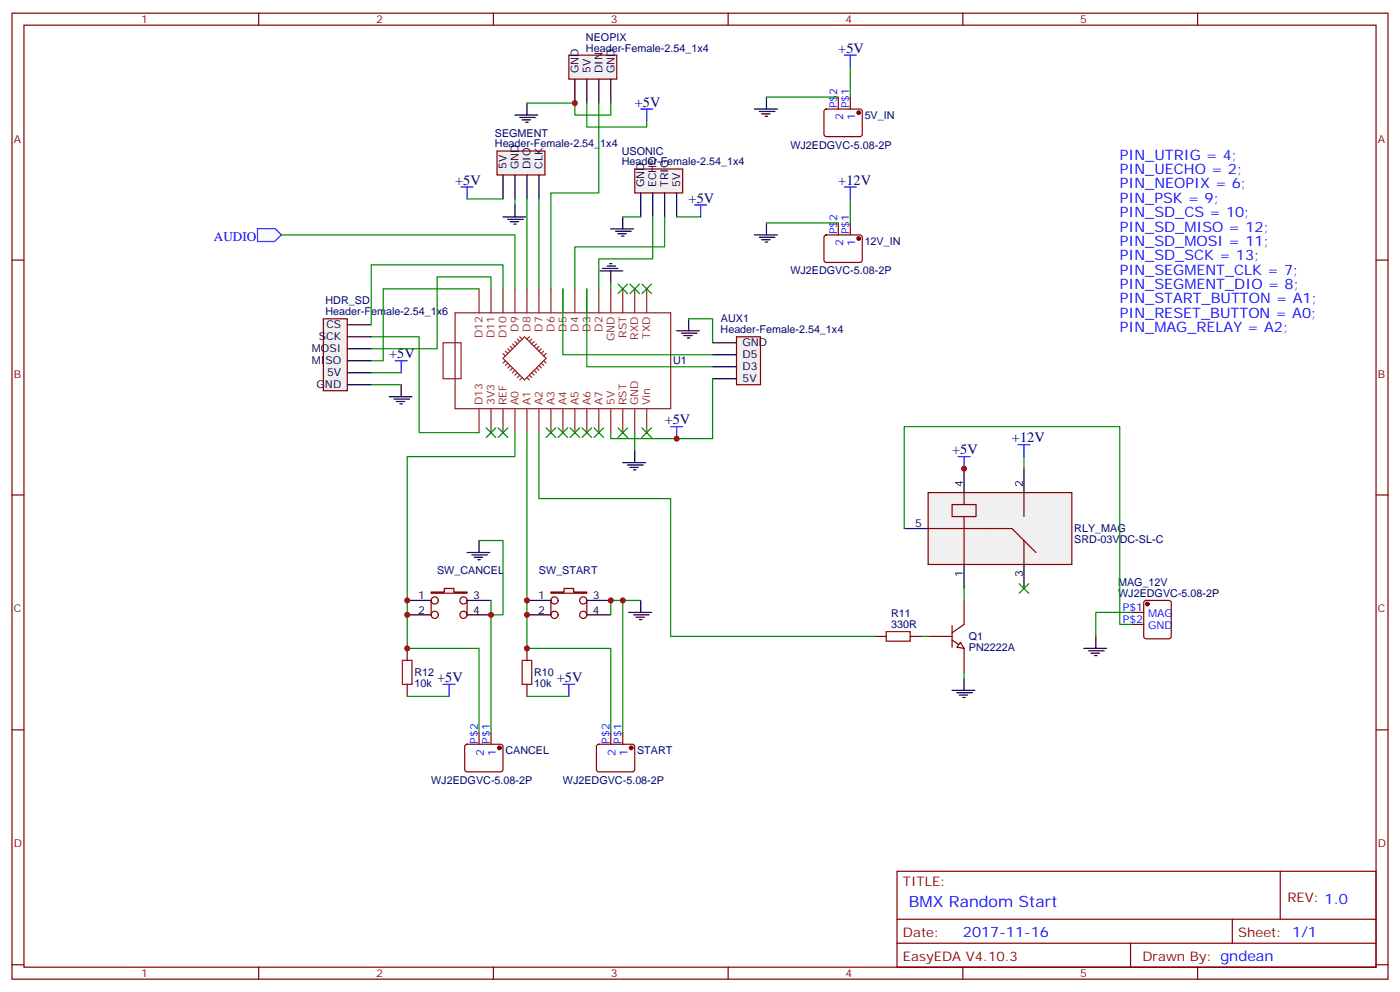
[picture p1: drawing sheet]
<svg xmlns="http://www.w3.org/2000/svg" width="412mm" height="292mm" viewBox="0 0 412 292" stroke-linecap="round" stroke-linejoin="round" font-family="sans-serif">
<g fill="none" stroke="#870000" stroke-width=".35">
<path d="M3.5 3.9h405.4v284.3h-405.4zM7.1 7.4h398.2v277.3h-398.2zM76.2 3.9v3.5M145.3 3.9v3.5M214.5 3.9v3.5M283.6 3.9v3.5M352.8 3.9v3.5M3.5 76.6h3.6M405.3 76.6h3.6M3.5 145.7h3.6M405.3 145.7h3.6M162.3 176.7v4.3"/>
<path d="M172.9 176.7v4.3M3.5 214.8h3.6M405.3 214.8h3.6M264.2 256.5h141.1v28.2h-141.1zM377.1 256.5v14.1M264.2 270.6h141.1M264.2 277.6h141.1M333 277.6v7.1M363 270.6v7M3.5 284h3.6M76.2 284.7v3.5M145.3 284.7v3.5"/>
<path d="M214.5 284.7v3.5M283.6 284.7v3.5M352.8 284.7v3.5M405.3 284h3.6"/>
</g>
<g fill="none" stroke="#8c2424" stroke-width=".35">
<path d="M134.1 92.1h63.5v28.2h-63.5zM141.1 85v7.1M144.6 85v7.1M148.2 85v7.1M151.7 85v7.1M152.4 99.8l.7 .7M153.1 99.1l.7 .7M154.5 99.1l6.4 6.4-6.4 6.3-6.3-6.3zM155.2 85v7.1M155.9 99.1l-.7 .7M156.6 99.8l-.7 .7M158.7 85v7.1"/>
<path d="M162.3 85v7.1M165.8 85v7.1M169.3 85v7.1M172.9 85v7.1M176.4 85v7.1M179.9 85v7.1M183.4 85v7.1M187 85v7.1M190.5 85v7.1M130.5 100.9h5.3v10.6h-5.3zM148.2 104.1l.7 .7M148.9 106.2l-.7 .7"/>
<path d="M148.9 103.4l.7 .7M149.6 106.9l-.7 .7M149.6 102.7l.7 .7M150.3 107.6l-.7 .7M150.3 102l.7 .7M151 108.3l-.7 .7M151 101.2l.7 .8M151.7 109l-.7 .7M151.7 100.5l.7 .7M152.4 109.7l-.7 .7M153.1 110.4l-.7 .7M153.8 111.1l-.7 .7"/>
<path d="M155.2 111.1l.7 .7M155.9 110.4l.7 .7M156.6 109.7l.7 .7M157.3 100.5l-.7 .7M157.3 109l.7 .7M158 101.2l-.7 .8M158 108.3l.7 .7M158.7 102l-.7 .7M158.7 107.6l.8 .7M159.5 102.7l-.8 .7M159.5 106.9l.7 .7M160.2 103.4l-.7 .7"/>
<path d="M160.2 106.2l.7 .7M160.9 104.1l-.7 .7M141.1 120.3v7.1M144.6 120.3v7.1M148.2 120.3v7.1M151.7 120.3v7.1M155.2 120.3v7.1M158.7 120.3v7.1M162.3 120.3v7.1M165.8 120.3v7.1M169.3 120.3v7.1M172.9 120.3v7.1"/>
<path d="M176.4 120.3v7.1M179.9 120.3v7.1M183.4 120.3v7.1M187 120.3v7.1M190.5 120.3v7.1"/>
</g>
<path d="M162.3 174.3h3.9v-1.1h2.8v1.1h3.9v.3h-10.6z" fill="#f0f0f0" stroke="#870000" stroke-width=".35"/>
<g fill="none" stroke="#870000" stroke-width=".35">
<path d="M127 176.7v4.3M137.6 176.7v4.3"/>
<circle cx="163.3" cy="176.7" r="1.06"/>
<circle cx="171.8" cy="176.7" r="1.06"/>
<circle cx="163.3" cy="181" r="1.06"/>
<circle cx="171.8" cy="181" r="1.06"/>
</g>
<path d="M155.2 176.7h7.1M172.9 176.7h7M155.2 181h7.1M172.9 181h7" fill="none" stroke="#000" stroke-width=".35"/>
<path d="M127 174.3h3.9v-1.1h2.8v1.1h3.9v.3h-10.6z" fill="#f0f0f0" stroke="#870000" stroke-width=".35"/>
<g fill="none" stroke="#870000" stroke-width=".35">
<path d="M155.2 190.9v3.5M137.1 219.3l.5-.2h9.9l.5 .2 .2 .5-.1 7-.6 .4-10.2-.1-.4-.6v-6.7zM141.1 215.5v3.6M144.6 215.5v3.6M155.2 201.4v3.6M175.9 219.3l.5-.2h9.9l.5 .2 .2 .5-.1 7-.6 .4-10.2-.1-.4-.6v-6.7zM179.9 215.5v3.6M183.4 215.5v3.6"/>
<circle cx="128.1" cy="176.7" r="1.06"/>
<circle cx="136.5" cy="176.7" r="1.06"/>
<circle cx="128.1" cy="181" r="1.06"/>
<circle cx="136.5" cy="181" r="1.06"/>
</g>
<path d="M119.9 176.7h7.1M137.6 176.7h7M119.9 181h7.1M137.6 181h7" fill="none" stroke="#000" stroke-width=".35"/>
<g fill="#870000" stroke="#870000" stroke-width=".35">
<circle cx="185.9" cy="220.1" r=".53"/>
<circle cx="147.1" cy="220.1" r=".53"/>
</g>
<path d="M153.8 194.4h2.8v7h-2.8z" fill="none" stroke="#a10000" stroke-width=".35"/>
<path d="M273.4 145h42.3v21.2h-42.3z" fill="#f0f0f0" stroke="#870000" stroke-width=".35"/>
<path d="M273.4 155.6h24.7l3.5 3.5M284 145v3.5h-3.5v3.5h7v-3.5h-3.5M284 152v14.2M301.6 145v7M301.6 159.1v7.1M301.6 159.1l3.6 3.5M280.5 188.4l3.5 2.5M280.5 184.1v6.4M284 183.8l-3.5 2.5" fill="none" stroke="#870000" stroke-width=".35"/>
<path d="M284 137.9v7.1M301.6 137.9v7.1M266.3 155.6h7.1M284 166.2v7M301.6 166.2v7" fill="none" stroke="#000" stroke-width=".35"/>
<path d="M282.9 189.1l1.1 1.8-2.1-.4z" fill="#fff" stroke="#870000" stroke-width=".35"/>
<g fill="none" stroke="#870000" stroke-width=".35">
<path d="M242.9 32.3l.5-.2h9.9l.5 .2 .2 .5-.1 7-.6 .4h-10.2l-.4-.7v-6.7zM246.9 28.6v3.5M250.5 28.6v3.5M242.9 69.4l.5-.3h9.9l.5 .3 .2 .4-.1 7-.6 .5-10.2-.1-.4-.6v-6.8zM246.9 65.6v3.5M250.5 65.6v3.5M284 176.7v7.1M337.1 176.9l.5-.2h6.7l.5 .2 .2 .5v9.9l-.2 .5-.5 .2h-6.7l-.5-.2-.2-.5v-9.9zM257.5 187.3h3.6M268.1 187.3h3.5M273.4 187.3h7.1M284 190.9v7"/>
<path d="M333.4 180.3h3.5M333.4 183.8h3.5"/>
</g>
<path d="M261.1 185.9h7v2.8h-7z" fill="none" stroke="#a10000" stroke-width=".35"/>
<g fill="#870000" stroke="#870000" stroke-width=".35">
<circle cx="338" cy="177.8" r=".53"/>
<circle cx="252.9" cy="33.2" r=".53"/>
<circle cx="252.9" cy="70.2" r=".53"/>
</g>
<path d="M167.6 16.2h14.1v7.1h-14.1z" fill="#f0f0f0" stroke="#870000" stroke-width=".35"/>
<path d="M169.3 23.3v7M172.9 23.3v7M176.4 23.3v7M179.9 23.3v7" fill="none" stroke="#000" stroke-width=".35"/>
<path d="M146.4 44.4h14.1v7.1h-14.1z" fill="#f0f0f0" stroke="#870000" stroke-width=".35"/>
<path d="M148.2 51.5v7.1M151.7 51.5v7.1M155.2 51.5v7.1M158.7 51.5v7.1" fill="none" stroke="#000" stroke-width=".35"/>
<path d="M187 49.7h14.1v7.1h-14.1z" fill="#f0f0f0" stroke="#870000" stroke-width=".35"/>
<path d="M188.7 56.8v7.1M192.3 56.8v7.1M195.8 56.8v7.1M199.3 56.8v7.1" fill="none" stroke="#000" stroke-width=".35"/>
<path d="M95.2 93.8h7.1v21.2h-7.1z" fill="#f0f0f0" stroke="#870000" stroke-width=".35"/>
<path d="M102.3 99.1h7.1M102.3 95.6h7.1M102.3 113.2h7.1M102.3 109.7h7.1M102.3 106.2h7.1M102.3 102.7h7.1" fill="none" stroke="#000" stroke-width=".35"/>
<path d="M118.5 194.4h2.9v7h-2.9z" fill="none" stroke="#a10000" stroke-width=".35"/>
<path d="M119.9 190.9v3.5M119.9 201.4v3.6" fill="none" stroke="#870000" stroke-width=".35"/>
<path d="M217 99.1h7v14.1h-7z" fill="#f0f0f0" stroke="#870000" stroke-width=".35"/>
<path d="M209.9 100.9h7.1M209.9 104.4h7.1M209.9 107.9h7.1M209.9 111.5h7.1" fill="none" stroke="#000" stroke-width=".35"/>
<path d="M75.8 67.3h5.3l1.8 1.8-2 2h-5.1z" fill="#fff7f7" stroke="#420aff" stroke-width=".35"/>
<g fill="none" stroke="#000" stroke-width=".35">
<path d="M151.7 33.9h6.7M153.1 34.6h4.6M153.8 35.3h2.5M154.9 36h.7M155.2 30.3v3.6M222.2 32.1h6.8M223.7 32.8h4.5M224.4 33.5h2.4M225.4 34.2h.7M225.8 28.6v3.5M148.2 63.9h6.7M149.6 64.6h4.6"/>
<path d="M150.3 65.3h2.5M151.3 66h.7M151.7 60.3v3.6M176.7 79.7h6.7M177.4 79h4.6M178.9 78.3h2.4M179.6 77.6h.7M179.9 79.7v3.6M179.9 67.4h6.7M181.3 68.1h4.6M182 68.8h2.5M183.1 69.5h.7"/>
<path d="M183.4 63.9v3.5M222.2 69.1h6.8M223.7 69.8h4.5M224.4 70.6h2.4M225.4 71.3h.7M225.8 65.6v3.5M199.3 97.4h6.7M200.7 98.1h4.6M201.4 98.8h2.5M202.5 99.5h.7M202.8 93.8v3.6M114.7 116.8h6.7"/>
<path d="M116.1 117.5h4.5M116.8 118.2h2.4M117.8 118.9h.7M118.2 113.2v3.6M183.4 136.2h6.7M184.9 136.9h4.5M185.6 137.6h2.4M186.6 138.3h.7M187 132.6v3.6M141.1 159.1v3.5M137.6 162.6h6.7M139 163.3h4.6"/>
<path d="M139.7 164h2.5M140.8 164.7h.7M188.7 176.7v3.6M185.2 180.3h6.7M186.6 181h4.6M187.3 181.7h2.5M188.4 182.4h.7M284 199.7v3.5M319.3 190.9h6.7M320.7 191.6h4.6M321.4 192.3h2.4M322.4 193h.7"/>
<path d="M322.8 187.3v3.6M280.5 203.2h6.7M281.9 203.9h4.6M282.6 204.6h2.4M283.6 205.3h.7"/>
</g>
<g fill="none" stroke="#00f" stroke-width=".35">
<path d="M248.7 16.2h3.5M250.5 16.2v3.6M188.7 32.1h3.6M190.5 32.1v3.5M135.8 55h3.5M137.6 55v3.6M248.7 55h3.5M250.5 55v3.6M204.6 60.3h3.5M206.4 60.3v3.6M116.4 106.2h3.5M118.2 106.2v3.5"/>
<path d="M197.6 125.6h3.5M199.3 125.6v3.5M282.2 134.4h3.6M284 134.4v3.5M299.9 130.9h3.5M301.6 130.9v3.5M130.5 201.4h3.6M132.3 201.4v3.6M165.8 201.4h3.5M167.6 201.4v3.6"/>
</g>
<g fill="none" stroke="#008700" stroke-width=".35">
<path d="M250.5 19.8v8.8M155.2 30.3h14.1v3.6h10.6v-3.6M172.9 30.3v7.1h17.6v-1.8M176.4 30.3v26.5h-14.1v28.2M225.8 28.6h21.1M137.6 58.6h10.6M151.7 58.6v1.7M155.2 58.6v26.4M158.7 58.6v26.4M250.5 58.6v7M82.9 69.1h68.8v15.9M183.4 63.9h5.3"/>
<path d="M192.3 63.9v12.3h-15.9v8.8M195.8 63.9v8.8h-26.5v12.3M199.3 63.9h7.1M225.8 65.6h21.1M109.4 99.1h14.1v28.3h17.6M141.1 85h-28.2v21.2h-3.5M144.6 85v-3.5h-15.8v21.2h-19.4M148.2 85v-7h-38.8v17.6M165.8 85v19.4h44.1M172.9 85v22.9h37M179.9 83.3v1.7M202.8 93.8h7.1v7.1"/>
<path d="M109.4 113.2h8.8M109.4 109.7h8.8M209.9 111.5v17.6h-30v-1.7M151.7 127.4v7h-31.8v56.5h21.2v24.6M155.2 127.4v63.5h24.7v24.6M158.7 127.4v19.4h38.9v40.5h59.9M187 127.4v5.2M301.6 134.4v3.5M141.1 159.1h7.1v21.9h-3.6v-4.3M266.3 155.6v-30h63.5v58.2h3.6M183.4 176.7h5.3M284 173.2v3.5"/>
<path d="M144.6 181v34.5M179.9 181v-4.3h3.5v38.8M271.6 187.3h1.8M284 197.9v1.8M333.4 180.3h-10.6v7M119.9 205h12.4M155.2 205h12.4"/>
</g>
<g fill="#c00">
<circle cx="155.2" cy="181" r=".88"/>
<circle cx="155.2" cy="176.7" r=".88"/>
<circle cx="169.3" cy="30.3" r=".88"/>
<circle cx="155.2" cy="190.9" r=".88"/>
<circle cx="119.9" cy="176.7" r=".88"/>
<circle cx="119.9" cy="181" r=".88"/>
<circle cx="144.6" cy="181" r=".88"/>
<circle cx="119.9" cy="190.9" r=".88"/>
<circle cx="183.4" cy="176.7" r=".88"/>
<circle cx="179.9" cy="176.7" r=".88"/>
<circle cx="199.3" cy="129.1" r=".88"/>
<circle cx="284" cy="137.9" r=".88"/>
</g>
<g fill="#c00" stroke="#008700" stroke-width=".35">
<path d="M300.2 171.8l2.8 2.8zM300.2 174.6l2.8-2.8z"/>
<path d="M185.6 83.6l2.8 2.8zM188.4 83.6l-2.8 2.8z"/>
<path d="M189.1 83.6l2.8 2.8zM191.9 83.6l-2.8 2.8z"/>
<path d="M182 83.6l2.9 2.8zM184.9 83.6l-2.9 2.8z"/>
<path d="M160.9 125.9l2.8 2.9zM163.7 125.9l-2.8 2.9z"/>
<path d="M164.4 125.9l2.8 2.9zM167.2 125.9l-2.8 2.9z"/>
<path d="M167.9 125.9l2.8 2.9zM170.7 125.9l-2.8 2.9z"/>
<path d="M171.4 125.9l2.9 2.9zM174.3 125.9l-2.9 2.9z"/>
<path d="M175 125.9l2.8 2.9zM177.8 125.9l-2.8 2.9z"/>
<path d="M182 125.9l2.9 2.9zM184.9 125.9l-2.9 2.9z"/>
<path d="M146.8 125.9l2.8 2.9zM149.6 125.9l-2.8 2.9z"/>
<path d="M143.2 125.9l2.8 2.9zM146 125.9l-2.8 2.9z"/>
<path d="M189.1 125.9l2.8 2.9zM191.9 125.9l-2.8 2.9z"/>
</g>
<text font-size="4.6" fill="#00f" x="267.8" y="267.1">BMX Random Start</text>
<g font-size="4.2" fill="#000080">
<text x="246.9" y="15.5">+5V</text>
<text x="187" y="31.4">+5V</text>
<text x="134.1" y="54.3">+5V</text>
<text x="202.8" y="59.6">+5V</text>
<text x="246.9" y="54.3">+12V</text>
<text x="114.7" y="105.5">+5V</text>
<text x="195.8" y="124.9">+5V</text>
<text x="298.1" y="130.2">+12V</text>
<text x="280.5" y="133.7">+5V</text>
<text x="128.8" y="200.7">+5V</text>
<text x="164" y="200.7">+5V</text>
</g>
<g font-size="4.2" fill="#00f">
<text x="329.8" y="47">PIN_UTRIG = 4;</text>
<text x="329.8" y="51.2">PIN_UECHO = 2;</text>
<text x="329.8" y="55.5">PIN_NEOPIX = 6;</text>
<text x="329.8" y="59.7">PIN_PSK = 9;</text>
<text x="329.8" y="63.9">PIN_SD_CS = 10;</text>
<text x="329.8" y="68.2">PIN_SD_MISO = 12;</text>
<text x="329.8" y="72.4">PIN_SD_MOSI = 11;</text>
<text x="329.8" y="76.6">PIN_SD_SCK = 13;</text>
<text x="329.8" y="80.9">PIN_SEGMENT_CLK = 7;</text>
<text x="329.8" y="85.1">PIN_SEGMENT_DIO = 8;</text>
<text x="329.8" y="89.3">PIN_START_BUTTON = A1;</text>
<text x="329.8" y="93.6">PIN_RESET_BUTTON = A0;</text>
<text x="329.8" y="97.8">PIN_MAG_RELAY = A2;</text>
<text x="283.6" y="275.9">2017-11-16</text>
</g>
<text font-size="3.9" fill="#00f" x="63" y="71">AUDIO</text>
<g font-size="3.9" fill="#800">
<text x="266" y="260.7">TITLE:</text>
<text x="379.2" y="265.6">REV: 1.0</text>
<text x="266" y="275.9">Date:</text>
<text x="364.8" y="275.9">Sheet: 1/1</text>
<text x="266" y="282.9">EasyEDA V4.10.3</text>
<text x="336.5" y="282.9">Drawn By: gndean</text>
</g>
<g font-size="3.2" fill="#800">
<text x="41.6" y="6.9">1</text>
<text x="110.8" y="6.9">2</text>
<text x="179.9" y="6.9">3</text>
<text x="249.1" y="6.9">4</text>
<text x="318.2" y="6.9">5</text>
<text x="4.1" y="42">A</text>
<text x="405.9" y="42">A</text>
<text x="4.1" y="111.1">B</text>
<text x="405.9" y="111.1">B</text>
<text x="4.1" y="180.3">C</text>
<text x="405.9" y="180.3">C</text>
<text x="4.1" y="249.4">D</text>
<text x="405.9" y="249.4">D</text>
<text x="41.6" y="287.7">1</text>
<text x="110.8" y="287.7">2</text>
<text x="179.9" y="287.7">3</text>
<text x="249.1" y="287.7">4</text>
<text x="318.2" y="287.7">5</text>
</g>
<g font-size="3.2" fill="#000080">
<text x="172.6" y="12">NEOPIX</text>
<text x="172.6" y="15.2">Header-Female-2.54_1x4</text>
<text x="254.7" y="35.1">5V_IN</text>
<text x="145.8" y="40.2">SEGMENT</text>
<text x="145.8" y="43.4">Header-Female-2.54_1x4</text>
<text x="183.1" y="45.5">USONIC</text>
<text x="232.8" y="43.7">WJ2EDGVC-5.08-2P</text>
<text x="183.1" y="48.7">Header-Female-2.54_1x4</text>
<text x="254.7" y="72.1">12V_IN</text>
<text x="232.8" y="80.8">WJ2EDGVC-5.08-2P</text>
<text x="95.9" y="89.6">HDR_SD</text>
<text x="95.9" y="92.8">Header-Female-2.54_1x6</text>
<text x="212.4" y="94.9">AUX1</text>
<text x="212.3" y="98.1">Header-Female-2.54_1x4</text>
<text x="198.3" y="107.2">U1</text>
<text x="316.4" y="159.9">SRD-03VDC-SL-C</text>
<text x="316.4" y="156.7">RLY_MAG</text>
<text x="128.7" y="169">SW_CANCEL</text>
<text x="158.8" y="169">SW_START</text>
<text x="329.4" y="172.5">MAG_12V</text>
<text x="329.4" y="175.7">WJ2EDGVC-5.08-2P</text>
<text x="262.5" y="184.9">330R</text>
<text x="262.5" y="181.7">R11</text>
<text x="285.4" y="191.7">PN2222A</text>
<text x="285.4" y="188.5">Q1</text>
<text x="122.1" y="202.2">10k</text>
<text x="122.1" y="199.1">R12</text>
<text x="157.3" y="202.2">10k</text>
<text x="157.3" y="199.1">R10</text>
<text x="148.9" y="222.1">CANCEL</text>
<text x="187.7" y="222.1">START</text>
<text x="127" y="230.7">WJ2EDGVC-5.08-2P</text>
<text x="165.8" y="230.7">WJ2EDGVC-5.08-2P</text>
</g>
<g font-size="3.2">
<text x="170.4" y="21.5" transform="rotate(-90 170.4 21.5)">GND</text>
<text x="173.9" y="21.5" transform="rotate(-90 173.9 21.5)">5V</text>
<text x="177.4" y="21.5" transform="rotate(-90 177.4 21.5)">DIN</text>
<text x="181" y="21.5" transform="rotate(-90 181 21.5)">GND</text>
<text x="149.2" y="49.7" transform="rotate(-90 149.2 49.7)">5V</text>
<text x="152.8" y="49.7" transform="rotate(-90 152.8 49.7)">GND</text>
<text x="156.3" y="49.7" transform="rotate(-90 156.3 49.7)">DIO</text>
<text x="159.8" y="49.7" transform="rotate(-90 159.8 49.7)">CLK</text>
<text x="189.8" y="55" transform="rotate(-90 189.8 55)">GND</text>
<text x="193.3" y="55" transform="rotate(-90 193.3 55)">ECHO</text>
<text x="196.8" y="55" transform="rotate(-90 196.8 55)">TRIG</text>
<text x="200.4" y="55" transform="rotate(-90 200.4 55)">5V</text>
<text x="94" y="100.2">SCK</text>
<text x="96.2" y="96.7">CS</text>
<text x="218.7" y="102">GND</text>
<text x="91.9" y="107.2">MISO</text>
<text x="91.9" y="103.7">MOSI</text>
<text x="218.7" y="105.5">D5</text>
<text x="96.4" y="110.8">5V</text>
<text x="218.7" y="109">D3</text>
<text x="218.7" y="112.5">5V</text>
<text x="93.3" y="114.3">GND</text>
<text x="283.6" y="143.2" transform="rotate(-90 283.6 143.2)">4</text>
<text x="301.3" y="143.2" transform="rotate(-90 301.3 143.2)">2</text>
<text x="269.6" y="155.2">5</text>
<text x="283.6" y="169.9" transform="rotate(-90 283.6 169.9)">1</text>
<text x="301.3" y="169.9" transform="rotate(-90 301.3 169.9)">3</text>
<text x="123.2" y="176.4">1</text>
<text x="139.3" y="176.4">3</text>
<text x="158.5" y="176.4">1</text>
<text x="174.6" y="176.4">3</text>
<text x="123.2" y="180.6">2</text>
<text x="139.3" y="180.6">4</text>
<text x="158.5" y="180.6">2</text>
<text x="174.6" y="180.6">4</text>
</g>
<g font-size="3.2" fill="#00f">
<text x="246.6" y="31.9" transform="rotate(-90 246.6 31.9)">P$2</text>
<text x="248.4" y="35.4" transform="rotate(-90 248.4 35.4)">2</text>
<text x="250.1" y="31.9" transform="rotate(-90 250.1 31.9)">P$1</text>
<text x="251.9" y="35.4" transform="rotate(-90 251.9 35.4)">1</text>
<text x="246.6" y="69" transform="rotate(-90 246.6 69)">P$2</text>
<text x="250.1" y="69" transform="rotate(-90 250.1 69)">P$1</text>
<text x="248.4" y="72.5" transform="rotate(-90 248.4 72.5)">2</text>
<text x="251.9" y="72.5" transform="rotate(-90 251.9 72.5)">1</text>
<text x="330.8" y="179.9">P$1</text>
<text x="330.8" y="183.4">P$2</text>
<text x="338.2" y="181.7">MAG</text>
<text x="338.2" y="185.2">GND</text>
<text x="140.8" y="218.9" transform="rotate(-90 140.8 218.9)">P$2</text>
<text x="144.3" y="218.9" transform="rotate(-90 144.3 218.9)">P$1</text>
<text x="179.6" y="218.9" transform="rotate(-90 179.6 218.9)">P$2</text>
<text x="183.1" y="218.9" transform="rotate(-90 183.1 218.9)">P$1</text>
<text x="142.5" y="222.4" transform="rotate(-90 142.5 222.4)">2</text>
<text x="146" y="222.4" transform="rotate(-90 146 222.4)">1</text>
<text x="181.3" y="222.4" transform="rotate(-90 181.3 222.4)">2</text>
<text x="184.9" y="222.4" transform="rotate(-90 184.9 222.4)">1</text>
</g>
<g font-size="3.2" fill="#8d2323">
<text x="142.2" y="99.6" transform="rotate(-90 142.2 99.6)">D12</text>
<text x="145.7" y="99.6" transform="rotate(-90 145.7 99.6)">D11</text>
<text x="149.2" y="99.6" transform="rotate(-90 149.2 99.6)">D10</text>
<text x="152.8" y="97.6" transform="rotate(-90 152.8 97.6)">D9</text>
<text x="156.3" y="97.6" transform="rotate(-90 156.3 97.6)">D8</text>
<text x="159.8" y="97.6" transform="rotate(-90 159.8 97.6)">D7</text>
<text x="163.3" y="97.6" transform="rotate(-90 163.3 97.6)">D6</text>
<text x="166.9" y="97.6" transform="rotate(-90 166.9 97.6)">D5</text>
<text x="170.4" y="97.6" transform="rotate(-90 170.4 97.6)">D4</text>
<text x="173.9" y="97.6" transform="rotate(-90 173.9 97.6)">D3</text>
<text x="177.4" y="97.6" transform="rotate(-90 177.4 97.6)">D2</text>
<text x="181" y="100.4" transform="rotate(-90 181 100.4)">GND</text>
<text x="184.5" y="99.5" transform="rotate(-90 184.5 99.5)">RST</text>
<text x="188" y="100" transform="rotate(-90 188 100)">RXD</text>
<text x="191.6" y="99.7" transform="rotate(-90 191.6 99.7)">TXD</text>
<text x="142.2" y="119.2" transform="rotate(-90 142.2 119.2)">D13</text>
<text x="145.7" y="119.2" transform="rotate(-90 145.7 119.2)">3V3</text>
<text x="149.2" y="119.2" transform="rotate(-90 149.2 119.2)">REF</text>
<text x="152.8" y="119.2" transform="rotate(-90 152.8 119.2)">A0</text>
<text x="156.3" y="119.2" transform="rotate(-90 156.3 119.2)">A1</text>
<text x="159.8" y="119.2" transform="rotate(-90 159.8 119.2)">A2</text>
<text x="163.3" y="119.2" transform="rotate(-90 163.3 119.2)">A3</text>
<text x="166.9" y="119.2" transform="rotate(-90 166.9 119.2)">A4</text>
<text x="170.4" y="119.2" transform="rotate(-90 170.4 119.2)">A5</text>
<text x="173.9" y="119.2" transform="rotate(-90 173.9 119.2)">A6</text>
<text x="177.4" y="119.2" transform="rotate(-90 177.4 119.2)">A7</text>
<text x="181" y="119.2" transform="rotate(-90 181 119.2)">5V</text>
<text x="184.5" y="119.2" transform="rotate(-90 184.5 119.2)">RST</text>
<text x="188" y="119.2" transform="rotate(-90 188 119.2)">GND</text>
<text x="191.6" y="119.2" transform="rotate(-90 191.6 119.2)">Vin</text>
</g>
</svg>
